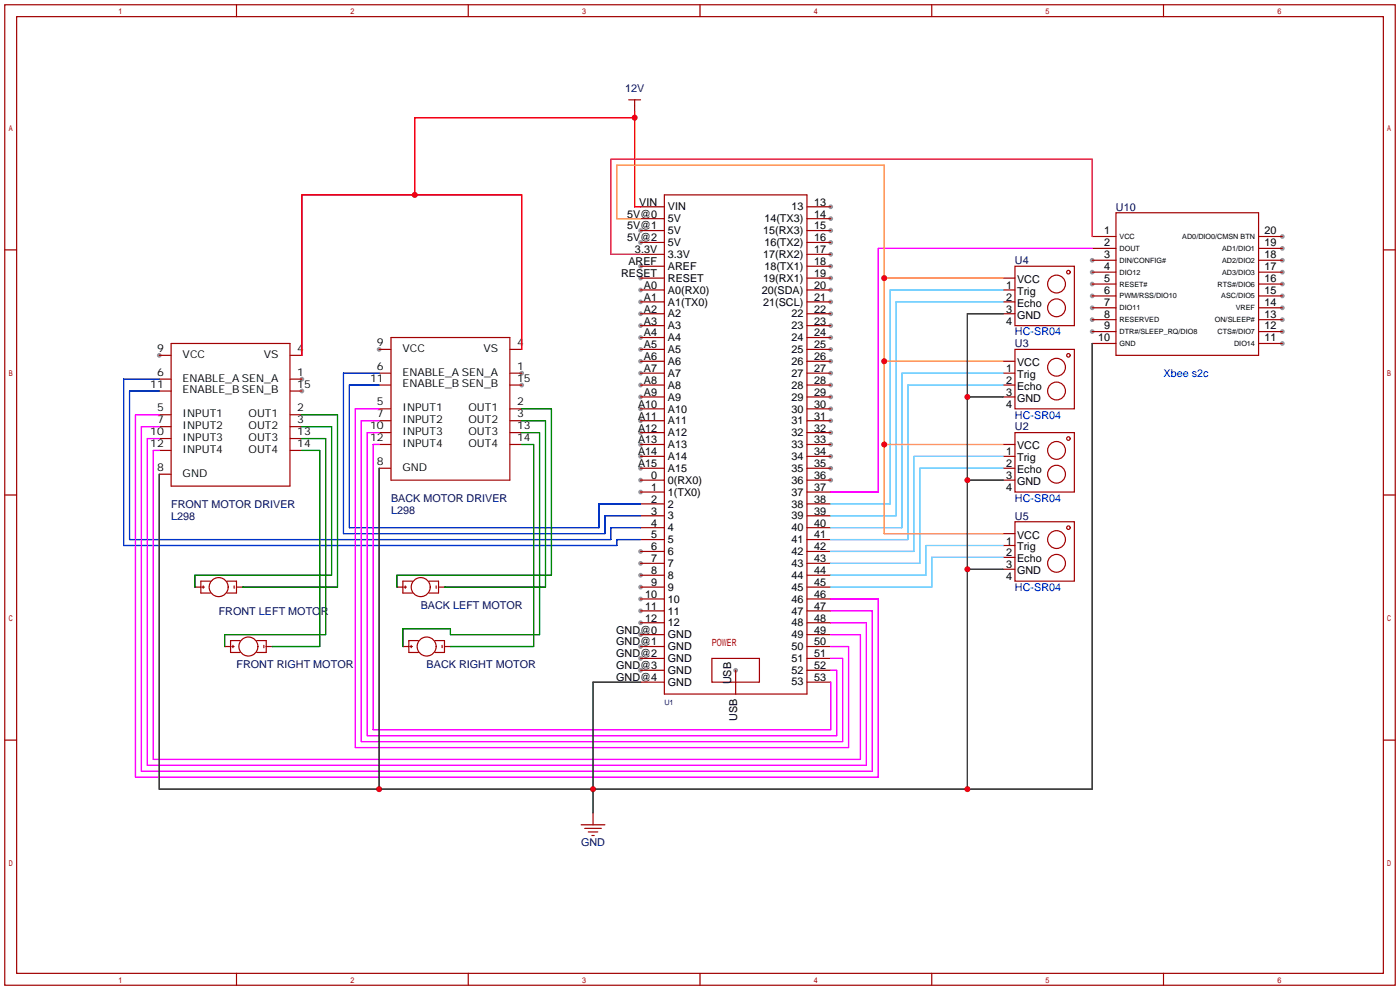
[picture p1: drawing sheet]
<svg xmlns="http://www.w3.org/2000/svg" width="299mm" height="212mm" viewBox="0 0 299 212" stroke-linecap="round" stroke-linejoin="round" font-family="sans-serif">
<g fill="#999">
<circle cx="136.9" cy="59.4" r=".51"/>
<circle cx="136.9" cy="49.3" r=".51"/>
<circle cx="136.9" cy="62" r=".51"/>
<circle cx="136.9" cy="64.5" r=".51"/>
<circle cx="136.9" cy="67.1" r=".51"/>
<circle cx="136.9" cy="69.6" r=".51"/>
<circle cx="136.9" cy="72.1" r=".51"/>
<circle cx="136.9" cy="74.7" r=".51"/>
<circle cx="136.9" cy="77.2" r=".51"/>
<circle cx="136.9" cy="79.8" r=".51"/>
<circle cx="136.9" cy="82.3" r=".51"/>
<circle cx="136.9" cy="84.8" r=".51"/>
<circle cx="136.9" cy="87.4" r=".51"/>
<circle cx="136.9" cy="89.9" r=".51"/>
<circle cx="136.9" cy="92.5" r=".51"/>
<circle cx="136.9" cy="95" r=".51"/>
<circle cx="136.9" cy="97.5" r=".51"/>
<circle cx="136.9" cy="100.1" r=".51"/>
<circle cx="136.9" cy="105.2" r=".51"/>
<circle cx="136.9" cy="117.9" r=".51"/>
<circle cx="136.9" cy="120.4" r=".51"/>
<circle cx="136.9" cy="122.9" r=".51"/>
<circle cx="136.9" cy="125.5" r=".51"/>
<circle cx="136.9" cy="128" r=".51"/>
<circle cx="177.5" cy="51.8" r=".51"/>
<circle cx="177.5" cy="54.4" r=".51"/>
<circle cx="177.5" cy="56.9" r=".51"/>
<circle cx="177.5" cy="67.1" r=".51"/>
<circle cx="177.5" cy="69.6" r=".51"/>
<circle cx="177.5" cy="72.1" r=".51"/>
<circle cx="177.5" cy="74.7" r=".51"/>
<circle cx="177.5" cy="77.2" r=".51"/>
<circle cx="177.5" cy="79.8" r=".51"/>
<circle cx="177.5" cy="82.3" r=".51"/>
<circle cx="177.5" cy="84.8" r=".51"/>
<circle cx="177.5" cy="87.4" r=".51"/>
<circle cx="177.5" cy="89.9" r=".51"/>
<circle cx="177.5" cy="92.5" r=".51"/>
<circle cx="177.5" cy="95" r=".51"/>
<circle cx="177.5" cy="97.5" r=".51"/>
<circle cx="177.5" cy="100.1" r=".51"/>
<circle cx="177.5" cy="102.6" r=".51"/>
<circle cx="136.9" cy="130.6" r=".51"/>
<circle cx="136.9" cy="133.1" r=".51"/>
<circle cx="177.5" cy="44.2" r=".51"/>
<circle cx="177.5" cy="49.3" r=".51"/>
<circle cx="177.5" cy="46.7" r=".51"/>
<circle cx="136.9" cy="135.6" r=".51"/>
<circle cx="136.9" cy="138.2" r=".51"/>
<circle cx="136.9" cy="140.7" r=".51"/>
<circle cx="136.9" cy="143.3" r=".51"/>
<circle cx="136.9" cy="51.8" r=".51"/>
<circle cx="136.9" cy="56.9" r=".51"/>
<circle cx="177.5" cy="64.5" r=".51"/>
<circle cx="177.5" cy="62" r=".51"/>
<circle cx="177.5" cy="59.4" r=".51"/>
<circle cx="136.9" cy="102.6" r=".51"/>
<circle cx="157.2" cy="143.3" r=".51"/>
<circle cx="64.5" cy="83.6" r=".51"/>
<circle cx="34" cy="75.9" r=".51"/>
<circle cx="64.5" cy="81" r=".51"/>
<circle cx="111.5" cy="82.3" r=".51"/>
<circle cx="81" cy="74.7" r=".51"/>
<circle cx="111.5" cy="79.8" r=".51"/>
<circle cx="233.4" cy="55.6" r=".51"/>
<circle cx="233.4" cy="58.2" r=".51"/>
<circle cx="233.4" cy="60.7" r=".51"/>
<circle cx="233.4" cy="63.2" r=".51"/>
<circle cx="233.4" cy="65.8" r=".51"/>
<circle cx="233.4" cy="68.3" r=".51"/>
<circle cx="233.4" cy="70.9" r=".51"/>
<circle cx="274.1" cy="73.4" r=".51"/>
<circle cx="274.1" cy="70.9" r=".51"/>
<circle cx="274.1" cy="68.3" r=".51"/>
<circle cx="274.1" cy="65.8" r=".51"/>
<circle cx="274.1" cy="63.2" r=".51"/>
<circle cx="274.1" cy="60.7" r=".51"/>
<circle cx="274.1" cy="58.2" r=".51"/>
<circle cx="274.1" cy="55.6" r=".51"/>
<circle cx="274.1" cy="53.1" r=".51"/>
<circle cx="274.1" cy="50.5" r=".51"/>
</g>
<g fill="none" stroke="#a10000" stroke-width=".25">
<path d="M1 1h297.2v209.6h-297.2zM3.6 3.6h292.1v204.4h-292.1zM50.5 1v2.6M100.1 1v2.6M149.6 1v2.6M199.1 1v2.6M248.7 1v2.6M134.4 21.3h2.5M135.6 21.3v2.6M1 53.4h2.6M136.9 46.7h5.1M136.9 59.4h5.1"/>
<path d="M136.9 49.3h5.1M136.9 51.8h5.1M136.9 54.4h5.1M136.9 56.9h5.1M136.9 44.2h5.1M142 41.7h30.5v106.6h-30.5zM172.5 46.7h5M172.5 59.4h5M172.5 49.3h5M172.5 51.8h5M172.5 54.4h5M172.5 56.9h5"/>
<path d="M172.5 44.2h5M214.4 59.4h2.5M216.9 56.9h12.7v12.7h-12.7zM233.4 50.5h5.1M233.4 53.1h5.1M233.4 55.6h5.1M233.4 58.2h5.1M238.5 45.5h30.5v30.4h-30.5zM269 50.5h5.1M269 53.1h5.1M269 55.6h5.1M269 58.2h5.1"/>
<path d="M295.7 53.4h2.5M34 75.9h2.5M36.6 73.4h25.4v30.5h-25.4zM62 75.9h2.5M81 74.7h2.5M81 79.8h2.5M83.6 72.1h25.4v30.5h-25.4zM109 74.7h2.5M109 79.8h2.5M136.9 62h5.1M136.9 64.5h5.1M136.9 67.1h5.1"/>
<path d="M136.9 69.6h5.1M136.9 72.1h5.1M136.9 74.7h5.1M136.9 77.2h5.1M136.9 79.8h5.1M172.5 62h5M172.5 64.5h5M172.5 67.1h5M172.5 69.6h5M172.5 72.1h5M172.5 74.7h5M172.5 77.2h5"/>
<path d="M172.5 79.8h5M214.4 62h2.5M214.4 64.5h2.5M214.4 67.1h2.5M214.4 77.2h2.5M214.4 79.8h2.5M216.9 74.7h12.7v12.7h-12.7zM233.4 73.4h5.1M233.4 60.7h5.1M233.4 63.2h5.1M233.4 65.8h5.1M233.4 68.3h5.1"/>
<path d="M233.4 70.9h5.1M269 73.4h5.1M269 60.7h5.1M269 63.2h5.1M269 65.8h5.1M269 68.3h5.1M269 70.9h5.1M34 83.6h2.5M34 96.3h2.5M34 93.7h2.5M34 91.2h2.5M34 81h2.5"/>
<path d="M34 88.6h2.5M62 83.6h2.5M62 96.3h2.5M62 93.7h2.5M62 91.2h2.5M62 81h2.5M62 88.6h2.5M81 82.3h2.5M81 87.4h2.5M81 89.9h2.5M81 92.5h2.5M81 95h2.5"/>
<path d="M109 82.3h2.5M109 87.4h2.5M109 89.9h2.5M109 92.5h2.5M109 95h2.5M136.9 82.3h5.1M136.9 84.8h5.1M136.9 87.4h5.1M136.9 89.9h5.1M136.9 92.5h5.1M136.9 95h5.1M136.9 97.5h5.1"/>
<path d="M172.5 82.3h5M172.5 84.8h5M172.5 87.4h5M172.5 89.9h5M172.5 92.5h5M172.5 95h5M172.5 97.5h5M214.4 82.3h2.5M214.4 84.8h2.5M214.4 95h2.5M214.4 97.5h2.5M216.9 92.5h12.7v12.7h-12.7z"/>
<path d="M1 105.8h2.6M34 101.3h2.5M81 100.1h2.5M136.9 100.1h5.1M136.9 105.2h5.1M136.9 107.7h5.1M136.9 110.2h5.1M136.9 112.8h5.1M136.9 115.3h5.1M136.9 117.9h5.1M136.9 102.6h5.1M172.5 100.1h5"/>
<path d="M172.5 105.2h5M172.5 107.7h5M172.5 110.2h5M172.5 112.8h5M172.5 115.3h5M172.5 117.9h5M172.5 102.6h5M214.4 100.1h2.5M214.4 102.6h2.5M214.4 114h2.5M214.4 116.6h2.5M214.4 119.1h2.5"/>
<path d="M216.9 111.5h12.7v12.7h-12.7zM295.7 105.8h2.5M41.7 125.5h.1M41.7 125.5h1.2M43.2 125.5h.5M43.4 125.2v.5M45 124.2h-2.1v2.5h2.1M48 138.2h.1M48 138.2h1.3M48.5 124.2h2v2.5h-2M49.5 138.2h.5M49.8 137.9v.5"/>
<path d="M50 125.2v.5M50.5 125.5h1.3M51.3 136.9h-2v2.5h2M51.8 125.5h.1M54.9 136.9h2v2.5h-2M56.4 137.9v.5M56.9 138.2h1.3M58.2 138.2h.1M84.8 125.5h.1M84.8 125.5h1.3M86.1 138.2h.1M86.1 138.2h1.3"/>
<path d="M86.4 125.5h.5M86.6 125.2v.5M87.6 138.2h.5M87.9 137.9v.5M88.1 124.2h-2v2.5h2M89.4 136.9h-2v2.5h2M91.7 124.2h2v2.5h-2M93 136.9h2v2.5h-2M93.2 125.2v.5M93.7 125.5h1.3M94.5 137.9v.5M95 125.5h.1"/>
<path d="M95 138.2h1.3M96.3 138.2h.1M136.9 120.4h5.1M136.9 122.9h5.1M136.9 125.5h5.1M136.9 128h5.1M136.9 130.6h5.1M136.9 133.1h5.1M136.9 135.6h5.1M136.9 138.2h5.1M172.5 120.4h5M172.5 122.9h5"/>
<path d="M172.5 125.5h5M172.5 128h5M172.5 130.6h5M172.5 133.1h5M172.5 135.6h5M172.5 138.2h5M214.4 121.7h2.5M1 158.2h2.6M136.9 145.8h5.1M136.9 140.7h5.1M136.9 143.3h5.1M152.1 140.7h10.2v5.1h-10.2z"/>
<path d="M157.2 143.3v5M172.5 145.8h5M172.5 140.7h5M172.5 143.3h5M295.7 158.2h2.5M124.2 176.3h5.1M125 177h3.5M125.7 177.8h2.1M126.5 178.6h.5M126.7 173.7v2.6M50.5 208v2.6M100.1 208v2.6"/>
<path d="M149.6 208v2.6M199.1 208v2.6M248.7 208v2.6"/>
<circle cx="228.3" cy="58.2" r=".38"/>
<circle cx="225.8" cy="78.5" r="1.9"/>
<circle cx="225.8" cy="65.8" r="1.9"/>
<circle cx="225.8" cy="60.7" r="1.9"/>
<circle cx="228.3" cy="75.9" r=".38"/>
<circle cx="225.8" cy="83.6" r="1.9"/>
<circle cx="225.8" cy="96.3" r="1.9"/>
<circle cx="228.3" cy="93.7" r=".38"/>
<circle cx="225.8" cy="101.3" r="1.9"/>
<circle cx="225.8" cy="115.3" r="1.9"/>
<circle cx="228.3" cy="112.8" r=".38"/>
<circle cx="46.7" cy="125.5" r="2.03"/>
<circle cx="53.1" cy="138.2" r="2.03"/>
<circle cx="89.9" cy="125.5" r="2.03"/>
<circle cx="91.2" cy="138.2" r="2.03"/>
<circle cx="225.8" cy="120.4" r="1.9"/>
</g>
<path d="M135.6 25.1h-47v16.6M135.6 23.9v20.3h1.3M111.5 74.7v-33h-47v34.2" fill="none" stroke="#f00" stroke-width=".25"/>
<path d="M81 79.8h-7.6v34.2h55.9v-3.8h7.6M34 83.6h-6.3v31.7h102.9v-2.5h6.3M34 81h-7.6v35.6h105.4v-1.3h5.1M81 82.3h-6.3v30.5h53.3v-5.1h8.9" fill="none" stroke="#03c" stroke-width=".25"/>
<path d="M64.5 88.6h7.6v36.9h-20.3M64.5 93.7h5.1v41.9h-21.6v2.6M64.5 96.3h3.8v41.9h-10.1M64.5 91.2h6.4v31.7h-29.2v2.6M111.5 89.9h5.1v35.6h-21.6M111.5 92.5h3.8v43.1h-19v-1.2h-10.2v3.8M111.5 95h2.5v43.2h-17.7M111.5 87.4h6.4v35.5h-33.1v2.6" fill="none" stroke="#008700" stroke-width=".25"/>
<path d="M233.4 53.1h-45.7v52.1h-10.2M34 96.3h-1.2v66h151.1v-26.7h-6.4M34 93.7h-2.5v69.9h153.7v-30.5h-7.7M34 91.2h-3.8v73.6h156.2v-34.2h-8.9M34 88.6h-5v77.5h158.7v-38.1h-10.2M81 95h-1.2v61h97.7v-10.2M81 87.4h-5.1v72.4h105.5v-21.6h-3.9M81 89.9h-3.8v68.6h102.9v-17.8h-2.6M81 92.5h-2.5v64.7h100.3v-13.9h-1.3" fill="none" stroke="#f0f" stroke-width=".25"/>
<path d="M214.4 79.8h-21.6v33h-15.3M214.4 64.5h-22.9v45.7h-14M214.4 62h-24.2v45.7h-12.7M214.4 97.5h-19.1v20.4h-17.8M214.4 82.3h-20.3v33h-16.6M214.4 119.1h-15.3v6.4h-21.6M214.4 116.6h-16.5v6.3h-20.4M214.4 100.1h-17.8v20.3h-19.1" fill="none" stroke="#6cf" stroke-width=".25"/>
<path d="M136.9 46.7h-5.1v-11.4h57.2v78.7h25.4M189 59.4h25.4M189 77.2h25.4M189 95h25.4" fill="none" stroke="#f93" stroke-width=".25"/>
<path d="M233.4 50.5v-16.5h-102.8v20.4h6.3" fill="none" stroke="#f36" stroke-width=".25"/>
<path d="M214.4 67.1h-7.6v101.6M233.4 73.4v95.3h-199.4v-67.4M206.8 84.8h7.6M81 100.1v68.6M206.8 102.6h7.6M206.8 121.7h7.6M136.9 145.8h-10.2v27.9" fill="none" stroke="#333" stroke-width=".25"/>
<g fill="#c00">
<circle cx="88.6" cy="41.7" r=".63"/>
<circle cx="135.6" cy="25.1" r=".63"/>
<circle cx="189" cy="95" r=".63"/>
<circle cx="189" cy="77.2" r=".63"/>
<circle cx="189" cy="59.4" r=".63"/>
<circle cx="81" cy="168.7" r=".63"/>
<circle cx="126.7" cy="168.7" r=".63"/>
<circle cx="206.8" cy="168.7" r=".63"/>
<circle cx="206.8" cy="121.7" r=".63"/>
<circle cx="206.8" cy="102.6" r=".63"/>
<circle cx="206.8" cy="84.8" r=".63"/>
</g>
<g font-size="2.3" fill="#000080">
<text x="133.6" y="19.6">12V</text>
<text x="238.5" y="45">U10</text>
<text x="216.9" y="56.4">U4</text>
<text x="216.9" y="74.2">U3</text>
<text x="216.9" y="92">U2</text>
<text x="83.6" y="107.2">BACK MOTOR DRIVER</text>
<text x="36.6" y="111">L298</text>
<text x="36.6" y="108.5">FRONT MOTOR DRIVER</text>
<text x="83.6" y="109.8">L298</text>
<text x="216.9" y="111">U5</text>
<text x="46.7" y="131.4">FRONT LEFT MOTOR</text>
<text x="89.9" y="130.1">BACK LEFT MOTOR</text>
<text x="50.5" y="142.8">FRONT RIGHT MOTOR</text>
<text x="91.2" y="142.8">BACK RIGHT MOTOR</text>
<text x="124.2" y="180.9">GND</text>
</g>
<g font-size="2.3">
<text x="134" y="46.5">5V@0</text>
<text x="136.6" y="44">VIN</text>
<text x="142.7" y="47.5">5V</text>
<text x="142.7" y="45">VIN</text>
<text x="163.4" y="47.5">14(TX3)</text>
<text x="169.1" y="45">13</text>
<text x="174" y="44">13</text>
<text x="174" y="46.5">14</text>
<text x="134" y="49">5V@1</text>
<text x="134" y="51.6">5V@2</text>
<text x="142.7" y="50.1">5V</text>
<text x="142.7" y="52.6">5V</text>
<text x="163.1" y="50.1">15(RX3)</text>
<text x="163.4" y="52.6">16(TX2)</text>
<text x="174" y="51.6">16</text>
<text x="174" y="49">15</text>
<text x="236" y="50.1">1</text>
<text x="236" y="52.6">2</text>
<text x="270.3" y="52.6">19</text>
<text x="270.3" y="50.1">20</text>
<text x="132.8" y="59.2">RESET</text>
<text x="134.3" y="56.7">AREF</text>
<text x="135.7" y="54.1">3.3V</text>
<text x="142.7" y="55.1">3.3V</text>
<text x="142.7" y="57.7">AREF</text>
<text x="163.1" y="55.1">17(RX2)</text>
<text x="163.4" y="57.7">18(TX1)</text>
<text x="174" y="54.1">17</text>
<text x="174" y="56.7">18</text>
<text x="174" y="59.2">19</text>
<text x="236" y="55.2">3</text>
<text x="236" y="57.7">4</text>
<text x="270.3" y="57.7">17</text>
<text x="270.3" y="55.2">18</text>
<text x="137.6" y="61.7">A0</text>
<text x="137.6" y="64.3">A1</text>
<text x="142.7" y="60.2">RESET</text>
<text x="142.7" y="62.8">A0(RX0)</text>
<text x="142.7" y="65.3">A1(TX0)</text>
<text x="162.8" y="62.8">20(SDA)</text>
<text x="163.1" y="65.3">21(SCL)</text>
<text x="163.1" y="60.2">19(RX1)</text>
<text x="174" y="64.3">21</text>
<text x="174" y="61.7">20</text>
<text x="215" y="61.8">1</text>
<text x="215" y="64.3">2</text>
<text x="217.4" y="60.5">VCC</text>
<text x="217.4" y="63">Trig</text>
<text x="217.4" y="65.6">Echo</text>
<text x="236" y="60.2">5</text>
<text x="236" y="62.8">6</text>
<text x="236" y="65.3">7</text>
<text x="270.3" y="65.3">14</text>
<text x="270.3" y="62.8">15</text>
<text x="270.3" y="60.2">16</text>
<text x="137.6" y="66.8">A2</text>
<text x="137.6" y="69.4">A3</text>
<text x="137.6" y="71.9">A4</text>
<text x="142.7" y="67.8">A2</text>
<text x="142.7" y="70.4">A3</text>
<text x="169.1" y="67.8">22</text>
<text x="169.1" y="70.4">23</text>
<text x="174" y="66.8">22</text>
<text x="174" y="69.4">23</text>
<text x="174" y="71.9">24</text>
<text x="215" y="66.8">3</text>
<text x="215" y="69.4">4</text>
<text x="217.4" y="68.1">GND</text>
<text x="236" y="67.9">8</text>
<text x="236" y="70.4">9</text>
<text x="270.3" y="70.4">12</text>
<text x="270.3" y="67.9">13</text>
<text x="33.6" y="75.2">9</text>
<text x="39" y="76.5">VCC</text>
<text x="56.4" y="76.5">VS</text>
<text x="63.5" y="75.2">4</text>
<text x="80.6" y="73.9">9</text>
<text x="86" y="75.2">VCC</text>
<text x="103.3" y="75.2">VS</text>
<text x="110.5" y="73.9">4</text>
<text x="137.6" y="74.4">A5</text>
<text x="137.6" y="77">A6</text>
<text x="142.7" y="72.9">A4</text>
<text x="142.7" y="75.5">A5</text>
<text x="169.1" y="72.9">24</text>
<text x="169.1" y="75.5">25</text>
<text x="174" y="74.4">25</text>
<text x="174" y="77">26</text>
<text x="234.7" y="72.9">10</text>
<text x="270.3" y="72.9">11</text>
<text x="32.1" y="82.8">11</text>
<text x="33.6" y="80.3">6</text>
<text x="39" y="81.5">ENABLE_A SEN_A</text>
<text x="63.5" y="82.8">15</text>
<text x="63.5" y="80.3">1</text>
<text x="79.1" y="81.6">11</text>
<text x="80.6" y="79">6</text>
<text x="86" y="82.8">ENABLE_B SEN_B</text>
<text x="86" y="80.3">ENABLE_A SEN_A</text>
<text x="110.5" y="81.6">15</text>
<text x="110.5" y="79">1</text>
<text x="137.6" y="79.5">A7</text>
<text x="137.6" y="82.1">A8</text>
<text x="142.7" y="78">A6</text>
<text x="142.7" y="80.5">A7</text>
<text x="142.7" y="83.1">A8</text>
<text x="169.1" y="78">26</text>
<text x="169.1" y="80.5">27</text>
<text x="169.1" y="83.1">28</text>
<text x="174" y="79.5">27</text>
<text x="174" y="82.1">28</text>
<text x="215" y="79.5">1</text>
<text x="215" y="82.1">2</text>
<text x="217.4" y="78.3">VCC</text>
<text x="217.4" y="80.8">Trig</text>
<text x="217.4" y="83.4">Echo</text>
<text x="33.6" y="87.9">5</text>
<text x="39" y="84.1">ENABLE_B SEN_B</text>
<text x="39" y="89.2">INPUT1</text>
<text x="53.1" y="89.2">OUT1</text>
<text x="63.5" y="87.9">2</text>
<text x="80.6" y="89.2">7</text>
<text x="80.6" y="86.6">5</text>
<text x="86" y="87.9">INPUT1</text>
<text x="100.1" y="87.9">OUT1</text>
<text x="110.5" y="89.2">3</text>
<text x="110.5" y="86.6">2</text>
<text x="136.4" y="87.1">A10</text>
<text x="136.4" y="89.7">A11</text>
<text x="137.6" y="84.6">A9</text>
<text x="142.7" y="85.6">A9</text>
<text x="142.7" y="88.2">A10</text>
<text x="169.1" y="85.6">29</text>
<text x="169.1" y="88.2">30</text>
<text x="174" y="84.6">29</text>
<text x="174" y="87.1">30</text>
<text x="174" y="89.7">31</text>
<text x="215" y="84.6">3</text>
<text x="215" y="87.2">4</text>
<text x="217.4" y="85.9">GND</text>
<text x="32.1" y="95.5">12</text>
<text x="32.1" y="93">10</text>
<text x="33.6" y="90.4">7</text>
<text x="39" y="94.2">INPUT3</text>
<text x="39" y="91.7">INPUT2</text>
<text x="53.1" y="94.2">OUT3</text>
<text x="53.1" y="91.7">OUT2</text>
<text x="63.5" y="95.5">14</text>
<text x="63.5" y="93">13</text>
<text x="63.5" y="90.4">3</text>
<text x="79.1" y="94.3">12</text>
<text x="79.1" y="91.7">10</text>
<text x="86" y="95.5">INPUT4</text>
<text x="86" y="93">INPUT3</text>
<text x="86" y="90.4">INPUT2</text>
<text x="100.1" y="95.5">OUT4</text>
<text x="100.1" y="93">OUT3</text>
<text x="100.1" y="90.4">OUT2</text>
<text x="110.5" y="94.3">14</text>
<text x="110.5" y="91.7">13</text>
<text x="136.4" y="92.2">A12</text>
<text x="136.4" y="94.8">A13</text>
<text x="142.7" y="90.7">A11</text>
<text x="142.7" y="93.2">A12</text>
<text x="142.7" y="95.8">A13</text>
<text x="169.1" y="90.7">31</text>
<text x="169.1" y="93.2">32</text>
<text x="169.1" y="95.8">33</text>
<text x="174" y="92.2">32</text>
<text x="174" y="94.8">33</text>
<text x="33.6" y="100.6">8</text>
<text x="39" y="96.8">INPUT4</text>
<text x="39" y="101.9">GND</text>
<text x="53.1" y="96.8">OUT4</text>
<text x="80.6" y="99.3">8</text>
<text x="86" y="100.6">GND</text>
<text x="136.4" y="97.3">A14</text>
<text x="136.4" y="99.8">A15</text>
<text x="142.7" y="98.3">A14</text>
<text x="142.7" y="100.9">A15</text>
<text x="169.1" y="98.3">34</text>
<text x="169.1" y="100.9">35</text>
<text x="174" y="97.3">34</text>
<text x="174" y="99.8">35</text>
<text x="215" y="97.3">1</text>
<text x="215" y="99.9">2</text>
<text x="217.4" y="96.1">VCC</text>
<text x="217.4" y="98.6">Trig</text>
<text x="217.4" y="101.1">Echo</text>
<text x="139.2" y="104.9">1</text>
<text x="139.2" y="107.5">2</text>
<text x="139.2" y="102.4">0</text>
<text x="142.7" y="105.9">1(TX0)</text>
<text x="142.7" y="103.4">0(RX0)</text>
<text x="169.1" y="103.4">36</text>
<text x="169.1" y="105.9">37</text>
<text x="174" y="102.4">36</text>
<text x="174" y="104.9">37</text>
<text x="174" y="107.5">38</text>
<text x="215" y="102.4">3</text>
<text x="215" y="104.9">4</text>
<text x="217.4" y="103.7">GND</text>
<text x="139.2" y="110">3</text>
<text x="139.2" y="112.5">4</text>
<text x="142.7" y="108.5">2</text>
<text x="142.7" y="111">3</text>
<text x="142.7" y="113.6">4</text>
<text x="169.1" y="108.5">38</text>
<text x="169.1" y="113.6">40</text>
<text x="169.1" y="111">39</text>
<text x="174" y="112.5">40</text>
<text x="174" y="110">39</text>
<text x="139.2" y="115.1">5</text>
<text x="139.2" y="117.6">6</text>
<text x="142.7" y="116.1">5</text>
<text x="142.7" y="118.6">6</text>
<text x="169.1" y="116.1">41</text>
<text x="169.1" y="118.6">42</text>
<text x="174" y="115.1">41</text>
<text x="174" y="117.6">42</text>
<text x="215" y="116.4">1</text>
<text x="215" y="118.9">2</text>
<text x="217.4" y="115.1">VCC</text>
<text x="217.4" y="117.6">Trig</text>
<text x="139.2" y="120.2">7</text>
<text x="139.2" y="122.7">8</text>
<text x="139.2" y="125.2">9</text>
<text x="142.7" y="121.2">7</text>
<text x="142.7" y="123.7">8</text>
<text x="169.1" y="121.2">43</text>
<text x="169.1" y="123.7">44</text>
<text x="174" y="120.2">43</text>
<text x="174" y="122.7">44</text>
<text x="174" y="125.2">45</text>
<text x="215" y="121.5">3</text>
<text x="215" y="124">4</text>
<text x="217.4" y="120.2">Echo</text>
<text x="217.4" y="122.7">GND</text>
<text x="137.9" y="127.8">10</text>
<text x="137.9" y="130.3">11</text>
<text x="142.7" y="126.3">9</text>
<text x="142.7" y="128.8">10</text>
<text x="142.7" y="131.3">11</text>
<text x="169.1" y="126.3">45</text>
<text x="169.1" y="128.8">46</text>
<text x="169.1" y="131.3">47</text>
<text x="174" y="127.8">46</text>
<text x="174" y="130.3">47</text>
<text x="131.7" y="135.4">GND@0</text>
<text x="131.7" y="137.9">GND@1</text>
<text x="137.9" y="132.9">12</text>
<text x="142.7" y="133.9">12</text>
<text x="142.7" y="136.4">GND</text>
<text x="169.1" y="133.9">48</text>
<text x="169.1" y="136.4">49</text>
<text x="174" y="132.9">48</text>
<text x="174" y="137.9">50</text>
<text x="174" y="135.4">49</text>
<text x="131.7" y="140.5">GND@2</text>
<text x="131.7" y="143">GND@3</text>
<text x="142.7" y="139">GND</text>
<text x="142.7" y="141.5">GND</text>
<text x="169.1" y="141.5">51</text>
<text x="169.1" y="139">50</text>
<text x="174" y="143">52</text>
<text x="174" y="140.5">51</text>
<text x="131.7" y="145.6">GND@4</text>
<text x="142.7" y="146.6">GND</text>
<text x="142.7" y="144">GND</text>
<text x="156.3" y="146.3" transform="rotate(-90 156.3 146.3)">USB</text>
<text x="169.1" y="146.3">53</text>
<text x="169.1" y="144">52</text>
<text x="174" y="145.6">53</text>
<text x="157.5" y="154.1" transform="rotate(-90 157.5 154.1)">USB</text>
</g>
<g font-size="2.3" fill="#00f">
<text x="216.9" y="71.7">HC-SR04</text>
<text x="248.7" y="80.6">Xbee s2c</text>
<text x="216.9" y="89.5">HC-SR04</text>
<text x="216.9" y="107.2">HC-SR04</text>
<text x="216.9" y="126.3">HC-SR04</text>
</g>
<text font-size="2.1" fill="#a00000" x="152.1" y="138">POWER</text>
<text font-size="1.6" fill="#000080" x="142" y="150.6">U1</text>
<g font-size="1.5">
<text x="239.3" y="51.1">VCC</text>
<text x="239.3" y="53.6">DOUT</text>
<text x="252.7" y="51.1">AD0/DIO0/CMSN BTN</text>
<text x="261.2" y="53.6">AD1/DIO1</text>
<text x="239.3" y="56.2">DIN/CONFIG#</text>
<text x="239.3" y="58.7">DIO12</text>
<text x="261.2" y="58.7">AD3/DIO3</text>
<text x="261.2" y="56.2">AD2/DIO2</text>
<text x="239.3" y="61.2">RESET#</text>
<text x="239.3" y="63.8">PWM/RSS/DIO10</text>
<text x="260.2" y="61.2">RTS#/DIO6</text>
<text x="261" y="63.8">ASC/DIO5</text>
<text x="239.3" y="66.3">DIO11</text>
<text x="239.3" y="68.9">RESERVED</text>
<text x="239.3" y="71.4">DTR#/SLEEP_RQ/DIO8</text>
<text x="259.6" y="68.9">ON/SLEEP#</text>
<text x="260.2" y="71.4">CTS#/DIO7</text>
<text x="264.1" y="66.3">VREF</text>
<text x="239.3" y="73.9">GND</text>
<text x="263.8" y="73.9">DIO14</text>
</g>
</svg>
